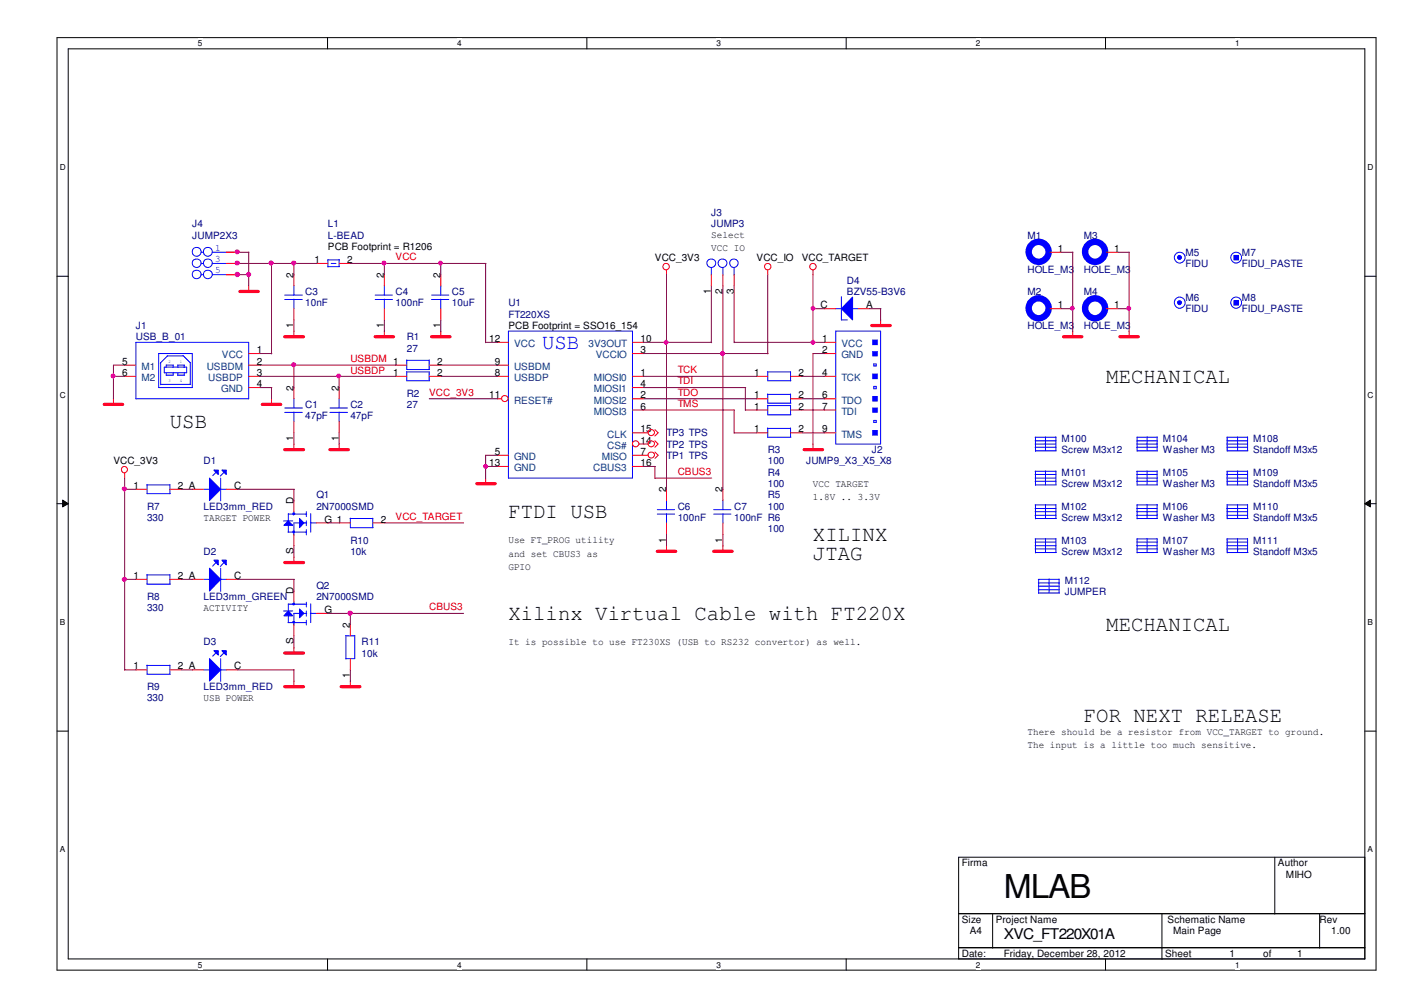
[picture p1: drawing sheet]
<svg xmlns="http://www.w3.org/2000/svg" width="297mm" height="210mm" viewBox="0 0 297 210" stroke-linecap="round" stroke-linejoin="round" font-family="sans-serif">
<path d="M12.1 8h279v197.1h-279zM14.4 10.3h274.4v192.5h-274.4z" fill="none" stroke="#000" stroke-width=".21"/>
<g fill="#fff">
<path d="M41.9 8.2h.9v2h-.9z"/>
<path d="M41.9 203h.9v2h-.9z"/>
</g>
<path d="M69.3 8v2.3M69.3 202.8v2.3" fill="none" stroke="#000" stroke-width=".21"/>
<g fill="#fff">
<path d="M96.7 8.2h1v2h-1z"/>
<path d="M96.7 203h1v2h-1z"/>
</g>
<path d="M124.2 8v2.3M124.2 202.8v2.3" fill="none" stroke="#000" stroke-width=".21"/>
<g fill="#fff">
<path d="M151.6 8.2h.9v2h-.9z"/>
<path d="M151.6 203h.9v2h-.9z"/>
</g>
<path d="M179 8v2.3M179 202.8v2.3" fill="none" stroke="#000" stroke-width=".21"/>
<g fill="#fff">
<path d="M206.5 8.2h.9v2h-.9z"/>
<path d="M206.5 203h.9v2h-.9z"/>
</g>
<path d="M233.9 8v2.3M233.9 202.8v2.3" fill="none" stroke="#000" stroke-width=".21"/>
<g fill="#fff">
<path d="M261.3 8.2h1v2h-1z"/>
<path d="M261.3 203h1v2h-1z"/>
<path d="M12.7 34.4h1.1v1.9h-1.1z"/>
<path d="M289.3 34.4h1.2v1.9h-1.2z"/>
<path d="M12.7 82.5h1.1v1.9h-1.1z"/>
<path d="M289.3 82.5h1.2v1.9h-1.2z"/>
</g>
<path d="M12.1 58.4h2.3M288.8 58.4h2.3" fill="none" stroke="#000" stroke-width=".21"/>
<g fill="#fff">
<path d="M12.7 130.6h1.1v1.9h-1.1z"/>
<path d="M289.3 130.6h1.1v1.9h-1.1z"/>
</g>
<path d="M12.1 106.5h2.3M13.2 105.7l1.2 .8-1.2 .7zM288.8 106.5l1.1-.8v1.5zM288.8 106.5h2.3" fill="none" stroke="#000" stroke-width=".21"/>
<path d="M13.2 105.7l1.2 .8-1.2 .7zM288.8 106.5l1.1-.8v1.5z" fill="#000"/>
<g fill="#fff">
<path d="M12.7 178.6h1.1v2h-1.1z"/>
<path d="M289.3 178.6h1.1v2h-1.1z"/>
</g>
<path d="M12.1 154.6h2.3M288.8 154.6h2.3M202.8 181.3h86v21.5h-86zM202.8 193.2h86M210 193.2v7.3M245.8 193.2v9.7M269.7 181.3v12M279.2 193.2v7.3M202.8 200.4h86" fill="none" stroke="#000" stroke-width=".21"/>
<g fill="none" stroke="#f00" stroke-width=".21">
<path d="M141 57.1v1M162.4 57.1v1M172 57.1v1M52.6 60.5v1.2M62.2 70v1.3M81.3 70v1.3M93.3 70v1.3M186.3 67.6v1.3M226.9 70v1.3M238.9 70v1.3M24 84.3v1.3M26.4 100v1.1"/>
<path d="M57.4 84.3v1.3M62.2 93.9v1.3M71.8 93.9v1.3M172 93.9v1.3M62.2 117.8v1.2M102.7 101.1v1.3M141 115.4v1.3M152.9 115.4v1.3M62.2 136.9v1.3M62.2 144v1.3M74.1 144v1.3"/>
<circle cx="140.9" cy="56.4" r=".68"/>
<circle cx="162.4" cy="56.4" r=".68"/>
<circle cx="172" cy="56.4" r=".68"/>
<circle cx="26.3" cy="99.3" r=".66"/>
</g>
<g fill="none" stroke="#f00" stroke-width=".68">
<path d="M50.8 61.6h3.8M60.2 71.2h4M79.4 71.2h3.9M91.3 71.2h3.9M184.4 68.8h3.9M225 71.2h3.9M236.9 71.2h3.9M22.1 85.5h3.8M55.5 85.5h3.9M60.2 95.1h4M69.8 95.1h3.9M170.1 95.1h3.9"/>
<path d="M60.2 119h4M100.9 102.3h3.9M139.1 116.6h3.9M151 116.6h3.9M60.2 138.1h4M60.2 145.2h4M72.2 145.2h4"/>
</g>
<circle cx="261.5" cy="54.5" r="1.14" fill="none" stroke="#00f" stroke-width=".21"/>
<path d="M261.1 54h.9v.9h-.9z" fill-rule="evenodd" fill="#00f"/>
<g fill="none" stroke="#00f" stroke-width=".21">
<path d="M150.5 56.6v1.6M152.9 56.6v1.6M155.3 56.6v1.6M261.1 54h.9v.9h-.9z"/>
<circle cx="150.5" cy="55.7" r=".92"/>
<circle cx="152.9" cy="55.7" r=".92"/>
<circle cx="155.3" cy="55.7" r=".9"/>
<circle cx="261.5" cy="64" r="1.17"/>
</g>
<path d="M150.5 58.1v2.4M152.9 58.1v2.4M155.3 58.1v2.4" fill="none" stroke="#f00" stroke-width=".21"/>
<path d="M261.1 63.6h.9v.9h-.9z" fill-rule="evenodd" fill="#00f"/>
<g fill="none" stroke="#00f" stroke-width=".21">
<path d="M221.9 53.3h.2M261.1 63.6h.9v.9h-.9zM219 93.2h4.4M219 94.6h4.4M219 93.9h4.4M219 92.5h4.4M219 99.7h4.4M219.1 95.3h4.4M219.1 92.5v2.9M219.1 99.7v2.9M221.2 92.4v2.9M221.2 99.6v2.9"/>
<path d="M223.4 92.4v2.9M223.4 99.6v2.9M219 100.3h4.4M219 101.8h4.4M219 101.1h4.4M219.1 102.5h4.4M46.7 139.3v4.8M46.7 141.6h1.3"/>
</g>
<circle cx="219.7" cy="53.2" r="2.12" fill="none" stroke="#00f" stroke-width="1.4"/>
<path d="M222.1 53.3h2.5" fill="none" stroke="#f00" stroke-width=".21"/>
<path d="M44.3 139.3l2.4 2.3-2.4 2.4z" fill="#00f"/>
<path d="M44.3 139.3l2.4 2.3-2.4 2.4zM45.8 138l-.8 .8M47.4 138.1l-.8 .8M43 141.6h1.4" fill="none" stroke="#00f" stroke-width=".21"/>
<path d="M45.3 137.6h.9v.9z" fill="#00f"/>
<path d="M45.3 137.6h.9v.9z" fill="none" stroke="#00f" stroke-width=".21"/>
<path d="M46.9 137.6h1v.9z" fill="#00f"/>
<g fill="none" stroke="#00f" stroke-width=".21">
<path d="M233.8 53.3h.3M28.7 72.4h23.9v11.9h-23.9zM33.6 74.8h7.1v7.2h-7.1zM34 76.7v4.7M34.8 77.6h4.7v1.2h-4.7zM35.2 79.3h1.5M35.2 77.1v.5M35.2 78.8v.6M35.2 77.2h1.5M35.3 75.3h3.5M35.4 75.3l-1.5 1.5M36.6 77.2v.5"/>
<path d="M36.6 78.7v.6M37.6 77.1v.5M37.6 78.8v.6M37.6 79.3h1.5M37.6 77.2h1.5M38.7 75.2l1.6 1.5M39 77.2v.5M39 78.7v.6M40.3 76.6v4.7M107.6 70h26.2v31.1h-26.2zM162.3 78.7h5M162.4 78.6v1.9h4.9"/>
<path d="M167.3 78.6v1.9M221.9 65.3h.2M233.8 65.3h.3M34 81.3h6.3M162.3 83.4h5M162.4 83.3v2h4.9M167.3 83.3v2M240.5 93.2h4.3M240.5 94.6h4.3M240.5 93.9h4.3M240.5 92.5h4.3M240.5 99.7h4.3"/>
<path d="M240.6 95.3h4.3M240.6 92.5v2.9M240.6 99.7v2.9M242.7 92.4v2.9M242.7 99.6v2.9M244.8 92.4v2.9M244.8 99.6v2.9M259.5 93.2h4.4M259.5 94.6h4.4M259.5 93.9h4.4M259.5 92.5h4.4M259.6 95.3h4.4"/>
<path d="M259.6 92.5v2.9M261.8 92.4v2.9M263.9 92.4v2.9M46.7 101.1v4.8M46.7 103.5h1.3M139.1 108.7h3.6M139.1 107.8h3.6M141 105.7v2.1M141 108.6v2M219 107.5h4.4M219 109h4.4M219 108.2h4.4"/>
<path d="M219 106.8h4.4M219 114.6h4.4M219 116.1h4.4M219 115.4h4.4M219 114h4.4M219.1 109.6h4.4M219.1 106.8v2.9M219.1 114v2.9M219.1 116.8h4.4M221.2 106.7v2.9M221.2 113.9v2.9M223.4 106.7v2.9"/>
<path d="M223.4 113.9v2.9M240.5 107.5h4.3M240.5 109h4.3M240.5 108.2h4.3M240.5 106.8h4.3M240.5 101.1h4.3M240.5 114.6h4.3M240.5 116.1h4.3M240.5 115.4h4.3M240.5 114h4.3M240.5 100.3h4.3M240.5 101.8h4.3"/>
<path d="M240.6 109.6h4.3M240.6 116.8h4.3M240.6 106.8v2.9M240.6 114v2.9M240.6 102.5h4.3M242.7 106.7v2.9M242.7 113.9v2.9M244.8 106.7v2.9M244.8 113.9v2.9M46.9 137.6h1v.9zM31 140.7h4.9M31.1 140.6v2h4.9"/>
<path d="M35.9 140.6v2"/>
</g>
<g fill="none" stroke="#f00" stroke-width=".21">
<path d="M234.1 53.3h2.4M26.4 77.2h2.3M26.4 79.6h2.3M52.6 77.2h2.4M52.6 74.8h2.4M52.6 79.6h2.4M105.2 77.2h2.4M105.2 72.4h2.4M105.2 79.6h2.4M133.8 72.4h2.4M133.8 74.8h2.4M133.8 79.6h2.4"/>
<path d="M160.1 79.6h2.3M167.3 79.6h2.3M222.1 65.3h2.5M234.1 65.3h2.4M52.6 82h2.4M105.2 84.3h.9M105.2 96.3h2.4M105.2 98.6h2.4M133.8 84.3h2.4M133.8 96.3h2.4M133.8 82h2.4M133.8 98.6h2.4"/>
<path d="M133.8 86.7h2.4M133.8 91.5h2.4M135.3 93.9h.9M160.1 84.3h2.3M167.3 84.3h2.3M141 103.5v2.3M141 110.6v2.4M28.7 141.6h2.4M35.9 141.6h2.4M40.7 141.6h2.3M47.9 141.6h2.3"/>
<circle cx="106.8" cy="84.3" r=".66"/>
<circle cx="134.5" cy="93.9" r=".66"/>
</g>
<g fill="none" stroke="#00f" stroke-width="1.4">
<circle cx="231.7" cy="53.2" r="2.12"/>
<circle cx="219.7" cy="65.2" r="2.12"/>
<circle cx="231.7" cy="65.2" r="2.12"/>
</g>
<path d="M44.3 101.1l2.4 2.4-2.4 2.3z" fill="#00f"/>
<path d="M45.8 99.8l-.8 .8M47.4 99.9l-.8 .8M43 103.5h1.4M44.3 101.1l2.4 2.4-2.4 2.3z" fill="none" stroke="#00f" stroke-width=".21"/>
<path d="M45.3 99.4h.9v.9z" fill="#00f"/>
<path d="M45.3 99.4h.9v.9z" fill="none" stroke="#00f" stroke-width=".21"/>
<path d="M46.9 99.4h1v.9z" fill="#00f"/>
<g fill="none" stroke="#00f" stroke-width=".21">
<path d="M42.5 53.3h.5M42.5 55.7h.5M42.5 58.1h.5M44.9 53.3h3M44.9 55.7h3M44.9 58.1h3M176.7 65.3h1.3M178 62.7v4.9h1.3M46.9 99.4h1v.9zM60.2 87.2h3.8M60.2 86.3h3.8M62.2 84.2v2.1"/>
<path d="M62.2 87.1v2.1M162.3 85.8h5M162.3 90.6h5M162.4 85.7v2h4.9M162.4 90.5v2h4.9M167.3 85.7v2M167.3 90.5v2M259.5 99.7h4.4M259.6 99.7v2.9M261.8 99.6v2.9M263.9 99.6v2.9M31 102.5h4.9"/>
<path d="M31.1 102.4v2h4.9M35.9 102.4v2M74 109.6h4.9M74.1 109.6v2h4.8M78.9 109.6v2M151 108.7h3.6M151 107.8h3.6M152.9 105.7v2.1M152.9 108.6v2M259.5 100.3h4.4M259.5 101.8h4.4M259.5 101.1h4.4"/>
<path d="M259.5 107.5h4.4M259.5 109h4.4M259.5 108.2h4.4M259.5 106.8h4.4M259.5 114.6h4.4M259.5 116.1h4.4M259.5 115.4h4.4M259.5 114h4.4M259.6 102.5h4.4M259.6 106.8v2.9M259.6 114v2.9M259.6 109.6h4.4"/>
<path d="M259.6 116.8h4.4M261.8 106.7v2.9M261.8 113.9v2.9M263.9 106.7v2.9M263.9 113.9v2.9M219.7 123.3h4.4M219.7 124.7h4.4M219.7 124h4.4M219.7 122.5h4.4M219.7 125.4h4.5M219.7 122.5v3M222 122.4v3"/>
<path d="M224.1 122.4v3"/>
<circle cx="41.6" cy="53.3" r=".94"/>
<circle cx="41.6" cy="55.7" r=".92"/>
<circle cx="41.6" cy="58" r=".92"/>
<circle cx="44" cy="53.3" r=".94"/>
<circle cx="44" cy="55.7" r=".92"/>
<circle cx="44" cy="58" r=".92"/>
</g>
<g fill="none" stroke="#f00" stroke-width=".21">
<path d="M47.9 53.3h2.3M47.9 55.7h2.3M47.9 58.1h2.3M62.2 82v2.3M62.2 89.2v2.3M160.1 86.7h2.3M160.1 91.5h2.3M167.3 86.7h2.3M167.3 91.5h2.3M28.7 103.5h2.4M35.9 103.5h2.4M40.7 103.5h2.3"/>
<path d="M47.9 103.5h2.3M71.8 110.6h2.3M78.9 110.6h2.4M152.9 103.5v2.3M152.9 110.6v2.4"/>
</g>
<path d="M180.4 62.8v4.8l-2.4-2.3z" fill="#00f"/>
<path d="M180.3 65.3h1.3M180.4 62.8v4.8l-2.4-2.3zM46.7 120.1v5M46.7 122.5h1.3" fill="none" stroke="#00f" stroke-width=".21"/>
<path d="M174.4 65.3h2.4M181.6 65.3h2.3" fill="none" stroke="#f00" stroke-width=".21"/>
<path d="M44.3 120.1l2.4 2.4-2.4 2.5z" fill="#00f"/>
<path d="M45.8 118.9l-.8 .8M47.4 119l-.8 .8M43 122.5h1.4M44.3 120.1l2.4 2.4-2.4 2.5z" fill="none" stroke="#00f" stroke-width=".21"/>
<path d="M45.3 118.4h.9v1.1z" fill="#00f"/>
<path d="M45.3 118.4h.9v1.1z" fill="none" stroke="#00f" stroke-width=".21"/>
<path d="M46.9 118.4h1v1.1z" fill="#00f"/>
<g fill="none" stroke="#00f" stroke-width=".21">
<path d="M60.2 63.3h3.8M60.2 62.4h3.8M62.2 60.4v2M62.2 63.2v2.1M79.4 63.3h3.6M79.4 62.4h3.6M81.3 60.4v2M81.3 63.2v2.1M86 76.2h4.8M86 78.7h4.8M86.1 76.1v2h4.8M86.1 78.6v1.9h4.8"/>
<path d="M90.8 76.1v2M90.8 78.6v1.9M69.8 87.2h3.7M69.8 86.3h3.7M71.8 84.2v2.1M71.8 87.1v2.1M46.9 118.4h1v1.1zM31 121.6h4.9M31.1 121.5v2h4.9M35.9 121.5v2"/>
</g>
<g fill="none" stroke="#f00" stroke-width=".21">
<path d="M62.2 58.1v2.4M81.3 58.1v2.4M62.2 65.3v2.3M81.3 65.3v2.3M83.7 77.2h2.4M83.7 79.6h2.4M90.8 77.2h2.5M90.8 79.6h2.5M71.8 82v2.3M71.8 89.2v2.3M28.7 122.5h2.4M35.9 122.5h2.4"/>
<path d="M40.7 122.5h2.3M47.9 122.5h2.3"/>
</g>
<path d="M63.4 128.8l.9 .9-.9 .9z" fill="#00f"/>
<path d="M60.9 131.7h3.9M61 127.8h3.9M62.2 127.3v.5M63.4 128.8l.9 .9-.9 .9zM63.5 129.7h-1.3v2.5M64.3 129.7h.6M64.8 127.3v1.1M64.8 129.2v1.1M64.8 131.1v1.1M65.7 129.7h1.2M65.7 127.7v4" fill="none" stroke="#00f" stroke-width=".21"/>
<path d="M61 129.2l.9 1h-1.8z" fill="#00f"/>
<path d="M60 129.2h1.9M61 129.2l.9 1h-1.8zM61 127.7v4" fill="none" stroke="#00f" stroke-width=".21"/>
<path d="M62 127.6l.4 .2-.3 .1z" fill-rule="evenodd" fill="#00f"/>
<path d="M62 127.6l.4 .2-.3 .1z" fill="none" stroke="#00f" stroke-width=".21"/>
<path d="M62 131.4l.4 .2-.3 .1z" fill-rule="evenodd" fill="#00f"/>
<path d="M69.3 54.9h2.5M69.4 54.9v1.6M69.4 56.4h2.4M70.1 55.7h1M71.8 54.9v1.5M91.3 63.3h3.7M91.3 62.4h3.7M93.3 60.4v2M93.3 63.2v2.1M62 131.4l.4 .2-.3 .1z" fill="none" stroke="#00f" stroke-width=".21"/>
<g fill="none" stroke="#f00" stroke-width=".21">
<path d="M66.9 55.7h2.5M71.8 55.7h2.3M93.3 58.1v2.4M93.3 65.3v2.3M136.2 91.5h.9M136.2 93.9h.9M136.2 96.3h.9M138.6 90.8l.6 .7-.6 .7M138.6 93.2l.6 .7-.6 .7M138.6 95.6l.6 .7-.6 .6M62.2 125v2.3M62.2 132.1v2.4"/>
<path d="M66.9 129.7h2.5"/>
<circle cx="137.8" cy="91.5" r=".66"/>
<circle cx="137.8" cy="93.9" r=".66"/>
<circle cx="137.8" cy="96.2" r=".66"/>
</g>
<path d="M184.9 72.1h.5v.5h-.5z" fill-rule="evenodd" fill="#00f"/>
<path d="M184.9 72.1h.5v.5h-.5z" fill="none" stroke="#00f" stroke-width=".68"/>
<path d="M184.9 74.6h.5v.4h-.5z" fill-rule="evenodd" fill="#00f"/>
<path d="M184.9 74.6h.5v.4h-.5z" fill="none" stroke="#00f" stroke-width=".68"/>
<path d="M184.9 79.3h.5v.5h-.5z" fill-rule="evenodd" fill="#00f"/>
<path d="M184.9 79.3h.5v.5h-.5z" fill="none" stroke="#00f" stroke-width=".68"/>
<path d="M184.9 81.7h.5v.5h-.5z" fill="none" stroke="#00f" stroke-width=".21"/>
<path d="M184.9 84.1h.5v.5h-.5z" fill-rule="evenodd" fill="#00f"/>
<path d="M184.9 84.1h.5v.5h-.5z" fill="none" stroke="#00f" stroke-width=".68"/>
<path d="M184.9 86.5h.5v.5h-.5z" fill-rule="evenodd" fill="#00f"/>
<path d="M184.9 86.5h.5v.5h-.5z" fill="none" stroke="#00f" stroke-width=".68"/>
<path d="M184.9 88.9h.5v.4h-.5z" fill="none" stroke="#00f" stroke-width=".21"/>
<path d="M184.9 91.3h.5v.5h-.5z" fill-rule="evenodd" fill="#00f"/>
<path d="M184.9 91.3h.5v.5h-.5z" fill="none" stroke="#00f" stroke-width=".68"/>
<path d="M176.8 70h9.5v23.9h-9.5zM184.9 77h.5v.4h-.5zM73.1 134.5h2M73.2 134.5v4.9M75.1 134.4v4.9h-2" fill="none" stroke="#00f" stroke-width=".21"/>
<path d="M174.4 72.4h2.4M174.4 74.8h2.4M174.4 79.6h2.4M174.4 84.3h2.4M174.4 86.7h2.4M174.4 91.5h2.4M74.1 132.1v2.4M74.1 139.3v2.3" fill="none" stroke="#f00" stroke-width=".21"/>
<path d="M63.4 109.6l.9 1-.9 1z" fill="#00f"/>
<path d="M60.9 112.5h3.9M61 108.7h3.9M62.2 108.2v.6M63.4 109.6l.9 1-.9 1zM63.5 110.6h-1.3v2.5M64.3 110.6h.6M64.8 108.2v1M64.8 110.2v1M64.8 112v1.1M65.7 110.6h1.2M65.7 108.6v3.9" fill="none" stroke="#00f" stroke-width=".21"/>
<path d="M60.1 111.1l.9-.9 .9 .9z" fill="#00f"/>
<path d="M60 110.2h1.9M60.1 111.1l.9-.9 .9 .9zM61 108.6v3.9" fill="none" stroke="#00f" stroke-width=".21"/>
<path d="M62 108.5h.3v.3h-.3z" fill-rule="evenodd" fill="#00f"/>
<path d="M62 108.5h.3v.3h-.3z" fill="none" stroke="#00f" stroke-width=".21"/>
<path d="M62 112.3h.3v.3h-.3z" fill-rule="evenodd" fill="#00f"/>
<path d="M62 112.3h.3v.3h-.3z" fill="none" stroke="#00f" stroke-width=".21"/>
<path d="M62.2 105.8v2.4M62.2 113v2.4M66.9 110.6h2.5" fill="none" stroke="#f00" stroke-width=".21"/>
<circle cx="249.6" cy="54.4" r=".42" fill="#00f"/>
<g fill="none" stroke="#00f" stroke-width=".21">
<circle cx="249.6" cy="54.4" r=".42"/>
<circle cx="249.6" cy="54.5" r="1.14"/>
</g>
<circle cx="249.6" cy="64" r=".42" fill="#00f"/>
<g fill="none" stroke="#00f" stroke-width=".21">
<circle cx="249.6" cy="64" r=".42"/>
<circle cx="249.6" cy="64" r="1.17"/>
</g>
<g fill="none" stroke="#800040" stroke-width=".21">
<path d="M50.2 55.7h16.8M50.2 53.3h2.5M50.2 58.1h2.5M52.6 53.3v7.2M57.4 55.7v19.1M62.2 55.7v2.5M74.1 55.7h28.7M81.3 55.7v2.5M93.3 55.7v2.5M102.7 55.7v16.8M141 58.1v45.4M162.4 58.1v16.7"/>
<path d="M172 58.1v14.4M224.6 53.3h2.4M226.9 53.3v16.8M236.5 53.3h2.5M238.9 53.3v16.8M24 79.6h2.5M26.5 77.2h-2.5v7.2M55 74.8h2.5M55 77.2h28.8M55 79.6h28.8M62.2 67.6v2.5M62.2 77.2v4.8"/>
<path d="M71.8 79.6v2.4M81.3 67.6v2.5M93.3 77.2h12M93.3 79.6h12M93.3 67.6v2.5M102.7 72.4h2.6M136.2 74.8h26.3M136.2 72.4h14.4M136.2 79.6h23.9M150.5 60.5v12M152.9 60.5v43M155.3 72.4h19.2"/>
<path d="M155.3 60.5v12M169.6 79.6h4.9M172 65.3h2.5M174.5 74.8h-2.5v19.2M183.9 65.3h2.5M186.3 65.3v2.4M224.6 65.3h2.4M236.5 65.3h2.5M55 82h2.5M57.4 82v2.4M62.2 91.5v2.5M71.8 91.5v2.5"/>
<path d="M90.8 84.3h14.5M102.7 98.6h2.6M105.3 96.3h-2.6v4.9M136.2 82h21.6M136.2 84.3h23.9M136.2 86.7h19.2M136.2 98.6h2.4M138.6 98.6v2.6M155.3 91.5h4.8M155.3 86.7v4.9M157.7 86.7h2.4M157.7 82v4.8"/>
<path d="M169.6 84.3h4.9M169.6 86.7h4.9M169.6 91.5h4.9M26.4 103.5h2.4M26.4 101.1v40.6M38.3 103.5h2.5M50.2 103.5h12.1M62.2 103.5v2.4M62.2 115.4v2.5M69.4 110.6h2.4M81.3 110.6h16.8M138.6 101.1h12"/>
<path d="M141 113v2.5M152.9 113v2.5M26.4 122.5h2.4M38.3 122.5h2.5M50.2 122.5h12.1M62.2 122.5v2.6M62.2 134.5v2.5M69.4 129.7h28.7M74.1 129.7v2.5M26.4 141.6h2.4M38.3 141.6h2.5M50.2 141.6h12.1"/>
<path d="M62.2 141.6v2.5M74.1 141.6v2.5"/>
</g>
<circle cx="102.7" cy="98.6" r=".42" fill="#f0f"/>
<circle cx="102.7" cy="98.6" r=".42" fill="none" stroke="#f0f" stroke-width=".21"/>
<circle cx="172" cy="65.2" r=".42" fill="#f0f"/>
<circle cx="172" cy="65.2" r=".42" fill="none" stroke="#f0f" stroke-width=".21"/>
<circle cx="62.2" cy="77.1" r=".45" fill="#f0f"/>
<circle cx="62.2" cy="77.1" r=".45" fill="none" stroke="#f0f" stroke-width=".21"/>
<circle cx="71.7" cy="79.5" r=".42" fill="#f0f"/>
<circle cx="71.7" cy="79.5" r=".42" fill="none" stroke="#f0f" stroke-width=".21"/>
<circle cx="57.4" cy="55.6" r=".42" fill="#f0f"/>
<circle cx="57.4" cy="55.6" r=".42" fill="none" stroke="#f0f" stroke-width=".21"/>
<circle cx="62.2" cy="55.6" r=".45" fill="#f0f"/>
<circle cx="62.2" cy="55.6" r=".45" fill="none" stroke="#f0f" stroke-width=".21"/>
<circle cx="81.2" cy="55.6" r=".42" fill="#f0f"/>
<circle cx="81.2" cy="55.6" r=".42" fill="none" stroke="#f0f" stroke-width=".21"/>
<circle cx="93.2" cy="55.6" r=".42" fill="#f0f"/>
<circle cx="93.2" cy="55.6" r=".42" fill="none" stroke="#f0f" stroke-width=".21"/>
<circle cx="152.9" cy="74.8" r=".42" fill="#f0f"/>
<circle cx="152.9" cy="74.8" r=".42" fill="none" stroke="#f0f" stroke-width=".21"/>
<circle cx="140.9" cy="72.4" r=".42" fill="#f0f"/>
<circle cx="140.9" cy="72.4" r=".42" fill="none" stroke="#f0f" stroke-width=".21"/>
<circle cx="26.3" cy="122.5" r=".45" fill="#f0f"/>
<circle cx="26.3" cy="122.5" r=".45" fill="none" stroke="#f0f" stroke-width=".21"/>
<circle cx="26.3" cy="103.4" r=".45" fill="#f0f"/>
<circle cx="26.3" cy="103.4" r=".45" fill="none" stroke="#f0f" stroke-width=".21"/>
<circle cx="74.1" cy="129.7" r=".48" fill="#f0f"/>
<circle cx="74.1" cy="129.7" r=".48" fill="none" stroke="#f0f" stroke-width=".21"/>
<circle cx="172" cy="72.4" r=".42" fill="#f0f"/>
<circle cx="172" cy="72.4" r=".42" fill="none" stroke="#f0f" stroke-width=".21"/>
<circle cx="23.9" cy="79.5" r=".42" fill="#f0f"/>
<circle cx="23.9" cy="79.5" r=".42" fill="none" stroke="#f0f" stroke-width=".21"/>
<circle cx="226.9" cy="65.2" r=".42" fill="#f0f"/>
<circle cx="226.9" cy="65.2" r=".42" fill="none" stroke="#f0f" stroke-width=".21"/>
<circle cx="238.8" cy="65.2" r=".42" fill="#f0f"/>
<circle cx="238.8" cy="65.2" r=".42" fill="none" stroke="#f0f" stroke-width=".21"/>
<circle cx="50.2" cy="55.6" r=".45" fill="#f0f"/>
<circle cx="50.2" cy="55.6" r=".45" fill="none" stroke="#f0f" stroke-width=".21"/>
<circle cx="57.4" cy="55.6" r=".42" fill="#f0f"/>
<circle cx="57.4" cy="55.6" r=".42" fill="none" stroke="#f0f" stroke-width=".21"/>
<circle cx="50.2" cy="53.2" r=".45" fill="#f0f"/>
<circle cx="50.2" cy="53.2" r=".45" fill="none" stroke="#f0f" stroke-width=".21"/>
<circle cx="52.6" cy="58" r=".45" fill="#f0f"/>
<circle cx="52.6" cy="58" r=".45" fill="none" stroke="#f0f" stroke-width=".21"/>
<circle cx="50.2" cy="58" r=".48" fill="#f0f"/>
<circle cx="50.2" cy="58" r=".48" fill="none" stroke="#f0f" stroke-width=".21"/>
<text font-size="6.9" x="212.4" y="189.8">MLAB</text>
<text font-size="4.6" fill="#00f" x="114.7" y="73.7">USB</text>
<g font-size="4.6">
<text x="234.1" y="80.9">MECHANICAL</text>
<text x="35.9" y="90.4">USB</text>
<text x="107.6" y="109.6">FTDI USB</text>
<text x="172" y="114.3">XILINX</text>
<text x="172" y="118.4">JTAG</text>
<text x="107.6" y="131.1">Xilinx Virtual Cable with FT220X</text>
<text x="234.1" y="133.4">MECHANICAL</text>
<text x="229.3" y="152.6">FOR NEXT RELEASE</text>
</g>
<text font-size="3.1" x="212.4" y="198.5">XVC_FT220X01A</text>
<g font-size="2.1" fill="#000080">
<text x="150.5" y="45.7">J3</text>
<text x="40.7" y="48.1">J4</text>
<text x="40.7" y="50.5">JUMP2X3</text>
<text x="69.4" y="48.1">L1</text>
<text x="69.4" y="50.5">L-BEAD</text>
<text x="150.5" y="48.1">JUMP3</text>
<text x="217.4" y="50.5">M1</text>
<text x="229.3" y="50.5">M3</text>
<text x="217.4" y="57.7">HOLE_M3</text>
<text x="229.3" y="57.7">HOLE_M3</text>
<text x="250.8" y="54.1">M5</text>
<text x="250.8" y="56.5">FIDU</text>
<text x="262.8" y="54.1">M7</text>
<text x="262.8" y="56.5">FIDU_PASTE</text>
<text x="64.6" y="62.4">C3</text>
<text x="64.6" y="64.8">10nF</text>
<text x="83.7" y="62.4">C4</text>
<text x="83.7" y="64.8">100nF</text>
<text x="95.6" y="62.4">C5</text>
<text x="95.6" y="64.8">10uF</text>
<text x="107.6" y="64.8">U1</text>
<text x="179.2" y="60">D4</text>
<text x="179.2" y="62.4">BZV55-B3V6</text>
<text x="217.4" y="62.4">M2</text>
<text x="229.3" y="62.4">M4</text>
<text x="250.8" y="63.6">M6</text>
<text x="262.8" y="63.6">M8</text>
<text x="28.7" y="69.6">J1</text>
<text x="28.7" y="72">USB_B_01</text>
<text x="86.1" y="72">R1</text>
<text x="107.6" y="67.2">FT220XS</text>
<text x="217.4" y="69.6">HOLE_M3</text>
<text x="229.3" y="69.6">HOLE_M3</text>
<text x="250.8" y="66">FIDU</text>
<text x="262.8" y="66">FIDU_PASTE</text>
<text x="86.1" y="74.3">27</text>
<text x="86.1" y="83.9">R2</text>
<text x="64.6" y="86.3">C1</text>
<text x="64.6" y="88.6">47pF</text>
<text x="74.1" y="86.3">C2</text>
<text x="74.1" y="88.6">47pF</text>
<text x="86.1" y="86.3">27</text>
<text x="141" y="92.3">TP3 TPS</text>
<text x="141" y="94.7">TP2 TPS</text>
<text x="162.4" y="95.8">R3</text>
<text x="184.4" y="95.8">J2</text>
<text x="224.6" y="93.5">M100</text>
<text x="224.6" y="95.8">Screw M3x12</text>
<text x="246" y="93.5">M104</text>
<text x="246" y="95.8">Washer M3</text>
<text x="265.1" y="93.5">M108</text>
<text x="265.1" y="95.8">Standoff M3x5</text>
<text x="43" y="98.2">D1</text>
<text x="141" y="97">TP1 TPS</text>
<text x="162.4" y="98.2">100</text>
<text x="162.4" y="100.6">R4</text>
<text x="170.6" y="98.2">JUMP9_X3_X5_X8</text>
<text x="224.6" y="100.6">M101</text>
<text x="246" y="100.6">M105</text>
<text x="265.1" y="100.6">M109</text>
<text x="31.1" y="107.8">R7</text>
<text x="43" y="107.8">LED3mm_RED</text>
<text x="66.9" y="105.4">Q1</text>
<text x="66.9" y="107.8">2N7000SMD</text>
<text x="143.4" y="107.8">C6</text>
<text x="155.3" y="107.8">C7</text>
<text x="162.4" y="103">100</text>
<text x="162.4" y="105.4">R5</text>
<text x="162.4" y="107.8">100</text>
<text x="224.6" y="103">Screw M3x12</text>
<text x="224.6" y="107.8">M102</text>
<text x="246" y="103">Washer M3</text>
<text x="246" y="107.8">M106</text>
<text x="265.1" y="103">Standoff M3x5</text>
<text x="265.1" y="107.8">M110</text>
<text x="31.1" y="110.2">330</text>
<text x="143.4" y="110.2">100nF</text>
<text x="155.3" y="110.2">100nF R6</text>
<text x="162.4" y="112.5">100</text>
<text x="224.6" y="110.2">Screw M3x12</text>
<text x="246" y="110.2">Washer M3</text>
<text x="265.1" y="110.2">Standoff M3x5</text>
<text x="43" y="117.3">D2</text>
<text x="74.1" y="115">R10</text>
<text x="74.1" y="117.3">10k</text>
<text x="224.6" y="115">M103</text>
<text x="224.6" y="117.3">Screw M3x12</text>
<text x="246" y="115">M107</text>
<text x="246" y="117.3">Washer M3</text>
<text x="265.1" y="115">M111</text>
<text x="265.1" y="117.3">Standoff M3x5</text>
<text x="66.9" y="124.5">Q2</text>
<text x="225.3" y="123.5">M112</text>
<text x="225.3" y="125.9">JUMPER</text>
<text x="31.1" y="126.9">R8</text>
<text x="31.1" y="129.3">330</text>
<text x="43" y="126.9">LED3mm_GREEN</text>
<text x="66.9" y="126.9">2N7000SMD</text>
<text x="43" y="136.4">D3</text>
<text x="76.5" y="136.4">R11</text>
<text x="76.5" y="138.9">10k</text>
<text x="31.1" y="146">R9</text>
<text x="31.1" y="148.3">330</text>
<text x="43" y="146">LED3mm_RED</text>
</g>
<g font-size="2.1" fill="#00f">
<text x="45.5" y="53">1</text>
<text x="45.5" y="55.4">3</text>
<text x="45.5" y="57.8">5</text>
</g>
<g font-size="2.1">
<text x="69.4" y="52.8">PCB Footprint = R1206</text>
<text x="150.5" y="50.4">Select</text>
<text x="150.5" y="53.2">VCC IO</text>
<text x="223.8" y="53.3">1</text>
<text x="235.8" y="53.3">1</text>
<text x="62.1" y="58.8" transform="rotate(-90 62.1 58.8)">2</text>
<text x="66.5" y="55.6">1</text>
<text x="73.4" y="55.6">2</text>
<text x="81.2" y="58.8" transform="rotate(-90 81.2 58.8)">2</text>
<text x="93.2" y="58.8" transform="rotate(-90 93.2 58.8)">2</text>
<text x="138.6" y="55.3">VCC_3V3</text>
<text x="160.1" y="55.3">VCC_IO</text>
<text x="169.6" y="55.3">VCC_TARGET</text>
<text x="150.4" y="62.2" transform="rotate(-90 150.4 62.2)">1</text>
<text x="152.9" y="62.2" transform="rotate(-90 152.9 62.2)">2</text>
<text x="155.2" y="62.2" transform="rotate(-90 155.2 62.2)">3</text>
<text x="173.6" y="65.2">C</text>
<text x="183.3" y="65.2">A</text>
<text x="223.8" y="65.2">1</text>
<text x="235.8" y="65.2">1</text>
<text x="62.1" y="69.4" transform="rotate(-90 62.1 69.4)">1</text>
<text x="81.2" y="69.4" transform="rotate(-90 81.2 69.4)">1</text>
<text x="93.2" y="69.4" transform="rotate(-90 93.2 69.4)">1</text>
<text x="107.6" y="69.6">PCB Footprint = SSO16_154</text>
<text x="25.9" y="77.1">5</text>
<text x="54.3" y="74.7">1</text>
<text x="54.3" y="77.1">2</text>
<text x="83.2" y="77.1">1</text>
<text x="92.5" y="77.1">2</text>
<text x="103.5" y="72.3">12</text>
<text x="104.7" y="77.1">9</text>
<text x="135.5" y="72.3">10</text>
<text x="135.5" y="74.7">3</text>
<text x="173.9" y="72.3">1</text>
<text x="173.9" y="74.7">2</text>
<text x="25.9" y="79.5">6</text>
<text x="54.3" y="79.5">3</text>
<text x="54.3" y="81.9">4</text>
<text x="62.1" y="82.6" transform="rotate(-90 62.1 82.6)">2</text>
<text x="71.7" y="82.6" transform="rotate(-90 71.7 82.6)">2</text>
<text x="83.2" y="79.5">1</text>
<text x="92.5" y="79.5">2</text>
<text x="104.7" y="79.5">8</text>
<text x="135.5" y="81.9">4</text>
<text x="135.5" y="79.5">1</text>
<text x="159.6" y="79.5">1</text>
<text x="168.9" y="79.5">2</text>
<text x="173.9" y="79.5">4</text>
<text x="103.5" y="84.2">11</text>
<text x="135.5" y="84.2">2</text>
<text x="135.5" y="86.6">6</text>
<text x="159.6" y="84.2">1</text>
<text x="159.6" y="86.6">1</text>
<text x="168.9" y="84.2">2</text>
<text x="168.9" y="86.6">2</text>
<text x="173.9" y="84.2">6</text>
<text x="173.9" y="86.6">7</text>
<text x="62.1" y="93.3" transform="rotate(-90 62.1 93.3)">1</text>
<text x="71.7" y="93.3" transform="rotate(-90 71.7 93.3)">1</text>
<text x="135.5" y="93.8">14</text>
<text x="135.5" y="91.4">15</text>
<text x="159.6" y="91.4">1</text>
<text x="168.9" y="91.4">2</text>
<text x="173.9" y="91.4">9</text>
<text x="24" y="98.2">VCC_3V3</text>
<text x="103.5" y="98.6">13</text>
<text x="104.7" y="96.2">5</text>
<text x="135.5" y="96.2">7</text>
<text x="135.5" y="98.6">16</text>
<text x="28.2" y="103.4">1</text>
<text x="37.6" y="103.4">2 A</text>
<text x="49.6" y="103.4">C</text>
<text x="62.1" y="106.5" transform="rotate(-90 62.1 106.5)">D</text>
<text x="140.9" y="104.1" transform="rotate(-90 140.9 104.1)">2</text>
<text x="152.9" y="104.1" transform="rotate(-90 152.9 104.1)">2</text>
<text x="172" y="103">VCC TARGET</text>
<text x="172" y="105.7">1.8V .. 3.3V</text>
<text x="43" y="110.1">TARGET POWER</text>
<text x="68.6" y="110.5">G 1</text>
<text x="80.6" y="110.5">2</text>
<text x="62.1" y="117.2" transform="rotate(-90 62.1 117.2)">S</text>
<text x="107.6" y="114.9">Use FT_PROG utility</text>
<text x="107.6" y="117.7">and set CBUS3 as</text>
<text x="140.9" y="114.7" transform="rotate(-90 140.9 114.7)">1</text>
<text x="152.9" y="114.7" transform="rotate(-90 152.9 114.7)">1</text>
<text x="28.2" y="122.4">1</text>
<text x="37.6" y="122.4">2 A</text>
<text x="49.6" y="122.4">C</text>
<text x="62.1" y="125.6" transform="rotate(-90 62.1 125.6)">D</text>
<text x="107.6" y="120.5">GPIO</text>
<text x="43" y="129.2">ACTIVITY</text>
<text x="68.6" y="129.6">G</text>
<text x="62.1" y="136.2" transform="rotate(-90 62.1 136.2)">S</text>
<text x="74" y="132.8" transform="rotate(-90 74 132.8)">2</text>
<text x="107.6" y="136.3">It is possible to use FT230XS (USB to RS232 convertor) as well.</text>
<text x="28.2" y="141.6">1</text>
<text x="37.6" y="141.6">2 A</text>
<text x="49.6" y="141.6">C</text>
<text x="74" y="143.4" transform="rotate(-90 74 143.4)">1</text>
<text x="43" y="148.3">USB POWER</text>
<text x="217.4" y="155.4">There should be a resistor from VCC_TARGET to ground.</text>
<text x="217.4" y="158.2">The input is a little too much sensitive.</text>
<text x="203.5" y="183.2">Firma</text>
<text x="270.4" y="183.2">Author</text>
<text x="272.1" y="185.6">MIHO</text>
<text x="203.5" y="195.2">Size</text>
<text x="205.2" y="197.5">A4</text>
<text x="210.7" y="195.2">Project Name</text>
<text x="247" y="195.2">Schematic Name</text>
<text x="248.2" y="197.5">Main Page</text>
<text x="279.2" y="195.2">Rev</text>
<text x="281.6" y="197.5">1.00</text>
<text x="203.5" y="202.4">Date:</text>
<text x="212.4" y="202.4">Friday, December 28, 2012</text>
<text x="246.5" y="202.4">Sheet</text>
<text x="260.1" y="202.4">1</text>
<text x="267.2" y="202.4">of</text>
<text x="274.4" y="202.4">1</text>
</g>
<g font-size="2.1" fill="#f00">
<text x="83.7" y="55">VCC</text>
<text x="74.1" y="76.5">USBDM</text>
<text x="74.1" y="79.2">USBDP</text>
<text x="90.8" y="83.7">VCC_3V3</text>
<text x="143.4" y="78.9">TCK</text>
<text x="143.4" y="81.3">TDI</text>
<text x="143.4" y="83.7">TDO</text>
<text x="143.4" y="86">TMS</text>
<text x="143.4" y="100.4">CBUS3</text>
<text x="83.7" y="109.9">VCC_TARGET</text>
<text x="90.8" y="129">CBUS3</text>
</g>
<g font-size="2.1" fill="#004080">
<text x="46.9" y="75.8">VCC</text>
<text x="108.8" y="73.4">VCC</text>
<text x="124.5" y="73.4">3V3OUT</text>
<text x="126" y="75.8">VCCIO</text>
<text x="178" y="73.4">VCC</text>
<text x="178" y="75.8">GND</text>
<text x="29.9" y="78.2">M1</text>
<text x="29.9" y="80.6">M2</text>
<text x="43.7" y="78.2">USBDM</text>
<text x="44.1" y="80.6">USBDP</text>
<text x="46.8" y="83">GND</text>
<text x="108.8" y="78.2">USBDM</text>
<text x="108.8" y="80.6">USBDP</text>
<text x="125.6" y="83">MIOSI1</text>
<text x="125.6" y="80.6">MIOSI0</text>
<text x="178" y="80.6">TCK</text>
<text x="108.8" y="85.3">RESET#</text>
<text x="125.6" y="85.3">MIOSI2</text>
<text x="125.6" y="87.7">MIOSI3</text>
<text x="178" y="85.3">TDO</text>
<text x="178" y="87.7">TDI</text>
<text x="128.5" y="94.9">CS#</text>
<text x="128.5" y="92.5">CLK</text>
<text x="178" y="92.5">TMS</text>
<text x="108.8" y="97.3">GND</text>
<text x="108.8" y="99.7">GND</text>
<text x="125.5" y="99.7">CBUS3</text>
<text x="127.3" y="97.3">MISO</text>
</g>
<g font-size="1.7">
<text x="41.9" y="9.8">5</text>
<text x="96.7" y="9.8">4</text>
<text x="151.6" y="9.8">3</text>
<text x="206.5" y="9.8">2</text>
<text x="261.3" y="9.8">1</text>
<text x="12.7" y="36">D</text>
<text x="289.3" y="36">D</text>
<text x="12.7" y="84.1">C</text>
<text x="289.3" y="84.1">C</text>
<text x="12.7" y="132.2">B</text>
<text x="289.3" y="132.2">B</text>
<text x="12.7" y="180.3">A</text>
<text x="289.3" y="180.3">A</text>
<text x="41.9" y="204.6">5</text>
<text x="96.7" y="204.6">4</text>
<text x="151.6" y="204.6">3</text>
<text x="206.5" y="204.6">2</text>
<text x="261.3" y="204.6">1</text>
</g>
<g font-size=".9" fill="#00f">
<text x="35.7" y="76.7">2</text>
<text x="38.1" y="76.7">1</text>
<text x="35.7" y="80.8">3</text>
<text x="38.1" y="80.8">4</text>
</g>
</svg>
